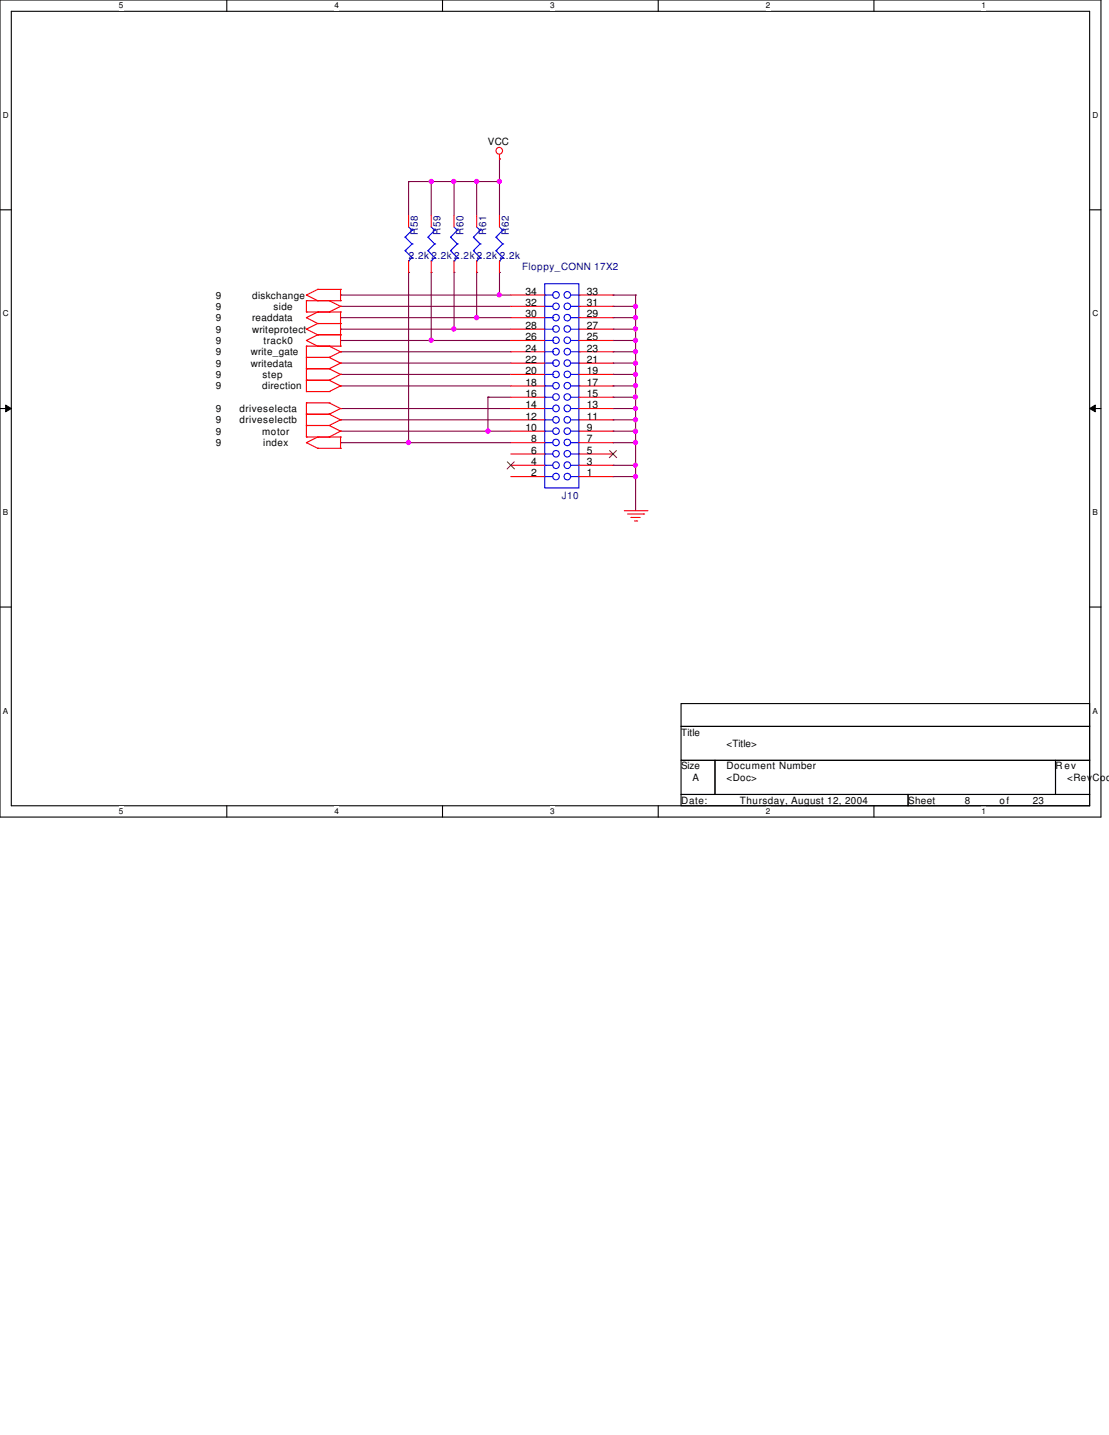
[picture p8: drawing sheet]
<svg xmlns="http://www.w3.org/2000/svg" width="216mm" height="279mm" viewBox="0 0 216 279" stroke-linecap="round" stroke-linejoin="round" font-family="sans-serif">
<path d="M0 0h214.3v159.1h-214.3zM2.2 2.2h209.9v154.7h-209.9z" fill="none" stroke="#000" stroke-width=".21"/>
<g fill="#fff">
<path d="M23.2 .2h.8v1.8h-.8z"/>
<path d="M23.2 157.1h.8v1.8h-.8z"/>
</g>
<path d="M44.2 0v2.2M44.2 156.9v2.2" fill="none" stroke="#000" stroke-width=".21"/>
<g fill="#fff">
<path d="M65.1 .2h.9v1.8h-.9z"/>
<path d="M65.1 157.1h.9v1.8h-.9z"/>
</g>
<path d="M86.1 0v2.2M86.1 156.9v2.2" fill="none" stroke="#000" stroke-width=".21"/>
<g fill="#fff">
<path d="M107.1 .2h.9v1.8h-.9z"/>
<path d="M107.1 157.1h.9v1.8h-.9z"/>
</g>
<path d="M128.1 0v2.2M128.1 156.9v2.2" fill="none" stroke="#000" stroke-width=".21"/>
<g fill="#fff">
<path d="M149.1 .2h.9v1.8h-.9z"/>
<path d="M149.1 157.1h.9v1.8h-.9z"/>
</g>
<path d="M170.1 0v2.2M170.1 156.9v2.2" fill="none" stroke="#000" stroke-width=".21"/>
<g fill="#fff">
<path d="M191.1 .2h.9v1.8h-.9z"/>
<path d="M191.1 157.1h.9v1.8h-.9z"/>
<path d="M.6 21.5h1.1v1.8h-1.1z"/>
<path d="M212.7 21.5h1.1v1.8h-1.1z"/>
<path d="M.6 60.2h1.1v1.7h-1.1z"/>
<path d="M212.7 60.2h1.1v1.7h-1.1z"/>
</g>
<path d="M0 40.9h2.2M212.1 40.9h2.2" fill="none" stroke="#000" stroke-width=".21"/>
<g fill="#fff">
<path d="M.6 98.8h1v1.8h-1z"/>
<path d="M212.7 98.8h1v1.8h-1z"/>
</g>
<path d="M0 79.5h2.2M212.1 79.5h2.2" fill="none" stroke="#000" stroke-width=".21"/>
<path d="M1.1 78.9l1.1 .6-1.1 .7zM212.1 79.5l1.1-.6v1.3z" fill="#000"/>
<path d="M1.1 78.9l1.1 .6-1.1 .7zM212.1 79.5l1.1-.6v1.3z" fill="none" stroke="#000" stroke-width=".19"/>
<g fill="#fff">
<path d="M.6 137.5h1v1.8h-1z"/>
<path d="M212.7 137.5h1v1.8h-1z"/>
</g>
<path d="M0 118.2h2.2M212.1 118.2h2.2M132.6 137h79.5v4.4h-79.5zM132.6 141.4h79.5v6.6h-79.5zM132.6 148h6.6v6.7h-6.6zM132.6 154.7h44.2v2.2h-44.2zM139.2 148h66.3v6.7h-66.3zM176.8 154.7h35.3v2.2h-35.3zM205.5 148h6.6v6.7h-6.6z" fill="none" stroke="#000" stroke-width=".21"/>
<g fill="none" stroke="#7f003f" stroke-width=".21">
<path d="M79.5 35.3h.1M79.5 35.3v6.7M79.5 35.3h17.7M83.9 35.3h.1M83.9 35.3v6.7M88.4 35.3h.1M88.4 35.3v6.7M92.8 35.3h.1M92.8 35.3v6.7M97.2 35.3h.1M97.2 30.9h.1M97.2 30.9v11.1"/>
<path d="M66.3 59.6h.1M66.3 57.4h.1M66.3 57.4h33.1M66.3 59.6h33.1M79.5 53h.1M79.5 53v33.2M83.9 53h.1M83.9 53v13.3M88.4 53h.1M88.4 53v11.1M92.8 53h.1M92.8 53v8.8"/>
<path d="M97.2 57.4h.1M97.2 53h.1M97.2 53v4.4M119.3 57.4h.1M119.3 59.6h.1M119.3 57.4h4.4M119.3 59.6h4.4M123.7 59.6h.1M123.7 57.4h.1M123.7 57.4v42M66.3 68.5h.1M66.3 70.7h.1"/>
<path d="M66.3 72.9h.1M66.3 75.1h.1M66.3 79.5h.1M66.3 61.8h.1M66.3 64.1h.1M66.3 66.3h.1M66.3 79.5h33.1M66.3 75.1h33.1M66.3 72.9h33.1M66.3 70.7h33.1M66.3 68.5h33.1M66.3 66.3h33.1"/>
<path d="M66.3 64.1h33.1M66.3 61.8h33.1M83.9 66.3h.1M88.4 64.1h.1M92.8 61.8h.1M95 77.3h.1M95 77.3h4.4M95 77.3v6.6M119.3 79.5h.1M119.3 77.3h.1M119.3 75.1h.1M119.3 72.9h.1"/>
<path d="M119.3 70.7h.1M119.3 68.5h.1M119.3 66.3h.1M119.3 64.1h.1M119.3 61.8h.1M119.3 79.5h4.4M119.3 77.3h4.4M119.3 75.1h4.4M119.3 72.9h4.4M119.3 70.7h4.4M119.3 68.5h4.4M119.3 66.3h4.4"/>
<path d="M119.3 64.1h4.4M119.3 61.8h4.4M123.7 79.5h.1M123.7 77.3h.1M123.7 75.1h.1M123.7 72.9h.1M123.7 70.7h.1M123.7 68.5h.1M123.7 64.1h.1M123.7 66.3h.1M123.7 61.8h.1M66.3 81.7h.1"/>
<path d="M66.3 86.2h.1M66.3 83.9h.1M66.3 86.2h33.1M66.3 83.9h33.1M66.3 81.7h33.1M79.5 86.2h.1M95 83.9h.1M119.3 92.8h.1M119.3 90.6h.1M119.3 86.2h.1M119.3 83.9h.1M119.3 81.7h.1"/>
<path d="M119.3 92.8h4.4M119.3 90.6h4.4M119.3 86.2h4.4M119.3 83.9h4.4M119.3 81.7h4.4M123.7 92.8h.1M123.7 86.2h.1M123.7 83.9h.1M123.7 81.7h.1M123.7 90.6h.1"/>
</g>
<g fill="none" stroke="#f00" stroke-width=".21">
<path d="M97.2 30.9h.1M97.2 30.1v.8M59.6 58.5h.1M59.6 57.4h.1M59.6 58.5v2.2M59.6 58.5h6.7M59.6 57.4l2.2 1.1M61.8 56.3h.1M61.8 58.5h.1M61.8 56.3l-2.2 1.1M61.8 56.3h4.5M64.1 58.5h.1"/>
<path d="M64.1 58.5l2.2 1.1M66.3 59.6h.1M66.3 56.3h.1M66.3 58.5h.1M66.3 59.6l-2.2 1.1M66.3 56.3v2.2M79.5 42v2.2M79.5 50.8v2.2M83.9 42v2.2M83.9 50.8v2.2M88.4 42v2.2M88.4 50.8v2.2"/>
<path d="M92.8 42v2.2M92.8 50.8v2.2M97.2 42v2.2M97.2 50.8v2.2M99.4 59.6h6.6M99.4 57.4h6.6M112.7 59.6h6.6M112.7 57.4h6.6M59.6 74h.1M59.6 71.8h.1M59.6 76.2h.1M59.6 60.7h.1"/>
<path d="M59.6 69.6h.1M59.6 67.4h.1M59.6 78.4h.1M59.6 66.3h.1M59.6 64.1h.1M59.6 61.8h.1M59.6 71.8h4.5M59.6 74h4.5M59.6 67.4v8.8M59.6 78.4v6.7M59.6 76.2h4.5M59.6 60.7h6.7"/>
<path d="M59.6 67.4h6.7M59.6 69.6h4.5M59.6 78.4h4.5M59.6 66.3l2.2 1.1M59.6 64.1l2.2 1.1M59.6 61.8l2.2 1.2M61.8 65.2h.1M61.8 67.4h.1M61.8 63h.1M61.8 60.7h.1M61.8 65.2l-2.2 1.1M61.8 65.2h4.5"/>
<path d="M61.8 63l-2.2 1.1M61.8 63h4.5M61.8 60.7l-2.2 1.1M64.1 71.8h.1M64.1 74h.1M64.1 76.2h.1M64.1 60.7h.1M64.1 67.4h.1M64.1 69.6h.1M64.1 78.4h.1M64.1 71.8l2.2 1.1M64.1 74l2.2 1.1"/>
<path d="M64.1 67.4l2.2 1.1M64.1 69.6l2.2 1.1M64.1 78.4l2.2 1.1M66.3 72.9h.1M66.3 75.1h.1M66.3 68.5h.1M66.3 70.7h.1M66.3 79.5h.1M66.3 65.2h.1M66.3 67.4h.1M66.3 63h.1M66.3 60.7h.1"/>
<path d="M66.3 72.9l-2.2 1.1M66.3 75.1l-2.2 1.1M66.3 68.5l-2.2 1.1M66.3 70.7l-2.2 1.1M66.3 79.5l-2.2 1.1M66.3 60.7v6.7M99.4 79.5h6.6M99.4 77.3h6.6M99.4 75.1h6.6M99.4 72.9h6.6M99.4 70.7h6.6M99.4 68.5h6.6"/>
<path d="M99.4 66.3h6.6M99.4 64.1h6.6M99.4 61.8h6.6M112.7 79.5h6.6M112.7 77.3h6.6M112.7 75.1h6.6M112.7 72.9h6.6M112.7 70.7h6.6M112.7 68.5h6.6M112.7 66.3h6.6M112.7 64.1h6.6M112.7 61.8h6.6"/>
<path d="M59.6 80.6h.1M59.6 82.8h.1M59.6 85.1h.1M59.6 86.2h.1M59.6 80.6h4.5M59.6 82.8h4.5M59.6 85.1h6.7M59.6 86.2l2.2 1.1M61.8 85.1h.1M61.8 87.3h.1M61.8 85.1l-2.2 1.1M61.8 87.3h4.5"/>
<path d="M64.1 80.6h.1M64.1 82.8h.1M64.1 85.1h.1M64.1 80.6l2.2 1.1M64.1 82.8l2.2 1.1M66.3 81.7h.1M66.3 83.9h.1M66.3 85.1h.1M66.3 87.3h.1M66.3 81.7l-2.2 1.1M66.3 83.9l-2.2 1.2M66.3 85.1v2.2"/>
<path d="M99.4 92.8h6.6M99.4 90.6h6.6M99.4 88.4h6.6M99.4 86.2h6.6M99.4 83.9h6.6M99.4 81.7h6.6M112.7 92.8h6.6M112.7 90.6h6.6M112.7 88.4h6.6M112.7 86.2h6.6M112.7 83.9h6.6M112.7 81.7h6.6"/>
<path d="M121.5 99.4h4.4M125.9 99.4h.1M122.2 100.1h3.1M122.9 100.8h.1M122.9 100.8h1.7M123.5 101.4h.5M124 101.4h.1M125.3 100.1h.1"/>
<circle cx="97.2" cy="29.4" r=".65"/>
</g>
<g fill="none" stroke="#00f" stroke-width=".21">
<path d="M78.9 46.2h.1M78.9 48.8h.1M78.9 46.2l1.3 1.3M78.9 48.8l1.3 1.4M79.5 50.8h.1M79.5 44.2l.7 .6M80.2 44.8h.1M80.2 47.5h.1M80.2 50.2h.1M80.2 44.8l-1.3 1.4M80.2 47.5l-1.3 1.3M80.2 50.2l-.7 .6"/>
<path d="M83.3 46.2h.1M83.3 48.8h.1M83.3 46.2l1.3 1.3M83.3 48.8l1.3 1.4M83.9 50.8h.1M83.9 44.2l.7 .6M84.6 44.8h.1M84.6 47.5h.1M84.6 50.2h.1M84.6 44.8l-1.3 1.4M84.6 47.5l-1.3 1.3M84.6 50.2l-.7 .6"/>
<path d="M87.7 46.2h.1M87.7 48.8h.1M87.7 46.2l1.3 1.3M87.7 48.8l1.3 1.4M88.4 50.8h.1M88.4 44.2l.6 .6M89 44.8h.1M89 47.5h.1M89 50.2h.1M89 44.8l-1.3 1.4M89 47.5l-1.3 1.3M89 50.2l-.6 .6"/>
<path d="M92.2 46.2h.1M92.2 48.8h.1M92.2 46.2l1.3 1.3M92.2 48.8l1.3 1.4M92.8 50.8h.1M92.8 44.2l.7 .6M93.5 44.8h.1M93.5 47.5h.1M93.5 50.2h.1M93.5 44.8l-1.3 1.4M93.5 47.5l-1.3 1.3M93.5 50.2l-.7 .6"/>
<path d="M96.6 46.2h.1M96.6 48.8h.1M96.6 46.2l1.3 1.3M96.6 48.8l1.3 1.4M97.2 50.8h.1M97.2 44.2l.7 .6M97.9 44.8h.1M97.9 47.5h.1M97.9 50.2h.1M97.9 44.8l-1.3 1.4M97.9 47.5l-1.3 1.3M97.9 50.2l-.7 .6"/>
<path d="M106 55.2h6.7v39.8h-6.7zM106 59.6h.1M106 57.4h.1M106 59.6h1.6M106 57.4h1.6M111.1 59.6h1.6M111.1 57.4h1.6M112.7 59.6h.1M112.7 57.4h.1M106 79.5h.1M106 77.3h.1M106 75.1h.1"/>
<path d="M106 79.5h1.6M106 77.3h1.6M106 75.1h1.6M106 72.9h1.6M106 70.7h1.6M106 68.5h1.6M106 66.3h1.6M106 64.1h1.6M106 61.8h1.6M107.6 72.9h.1M107.6 70.7h.1M107.6 68.5h.1"/>
<path d="M107.6 66.3h.1M107.6 64.1h.1M107.6 61.8h.1M111.1 79.5h1.6M111.1 77.3h1.6M111.1 75.1h1.6M111.1 72.9h1.6M111.1 70.7h1.6M111.1 68.5h1.6M111.1 66.3h1.6M111.1 64.1h1.6M111.1 61.8h1.6"/>
<path d="M112.7 79.5h.1M112.7 77.3h.1M112.7 75.1h.1M112.7 72.9h.1M112.7 70.7h.1M112.7 68.5h.1M112.7 66.3h.1M112.7 64.1h.1M112.7 61.8h.1M106 90.6h.1M106 92.8h.1M106 88.4h.1"/>
<path d="M106 86.2h.1M106 83.9h.1M106 81.7h.1M106 92.8h1.6M106 90.6h1.6M106 88.4h1.6M106 86.2h1.6M106 83.9h1.6M106 81.7h1.6M111.1 92.8h1.6M111.1 90.6h1.6M111.1 88.4h1.6"/>
<path d="M111.1 86.2h1.6M111.1 83.9h1.6M111.1 81.7h1.6M112.7 92.8h.1M112.7 90.6h.1M112.7 88.4h.1M112.7 86.2h.1M112.7 83.9h.1M112.7 81.7h.1"/>
<circle cx="108.2" cy="57.4" r=".65"/>
<circle cx="108.2" cy="59.6" r=".64"/>
<circle cx="110.4" cy="57.4" r=".65"/>
<circle cx="110.4" cy="59.6" r=".64"/>
<circle cx="108.2" cy="79.5" r=".65"/>
<circle cx="108.2" cy="68.5" r=".65"/>
<circle cx="108.2" cy="77.3" r=".64"/>
<circle cx="108.2" cy="75.1" r=".64"/>
<circle cx="108.2" cy="72.9" r=".64"/>
<circle cx="108.2" cy="70.7" r=".64"/>
<circle cx="108.2" cy="66.2" r=".64"/>
<circle cx="108.2" cy="64" r=".64"/>
<circle cx="108.2" cy="61.8" r=".64"/>
<circle cx="110.4" cy="68.5" r=".65"/>
<circle cx="110.4" cy="79.5" r=".65"/>
<circle cx="110.4" cy="75.1" r=".64"/>
<circle cx="110.4" cy="70.7" r=".64"/>
<circle cx="110.4" cy="66.2" r=".64"/>
<circle cx="110.4" cy="64" r=".64"/>
<circle cx="110.4" cy="77.3" r=".64"/>
<circle cx="110.4" cy="61.8" r=".64"/>
<circle cx="110.4" cy="72.9" r=".64"/>
<circle cx="108.2" cy="90.6" r=".65"/>
<circle cx="108.2" cy="81.7" r=".64"/>
<circle cx="108.2" cy="92.8" r=".64"/>
<circle cx="108.2" cy="86.1" r=".64"/>
<circle cx="108.2" cy="88.3" r=".64"/>
<circle cx="108.2" cy="83.9" r=".64"/>
<circle cx="110.4" cy="90.6" r=".65"/>
<circle cx="110.4" cy="81.7" r=".64"/>
<circle cx="110.4" cy="92.8" r=".64"/>
<circle cx="110.4" cy="88.3" r=".64"/>
<circle cx="110.4" cy="86.1" r=".64"/>
<circle cx="110.4" cy="83.9" r=".64"/>
</g>
<path d="M98.8 89.9l1.4 1.4M100.1 89.9l-1.4 1.4M118.7 87.7l1.4 1.4M120 87.7l-1.4 1.4" fill="none" stroke="#7f3f00" stroke-width=".19"/>
<circle cx="123.7" cy="92.8" r=".42" fill="#f0f"/>
<circle cx="123.7" cy="92.8" r=".42" fill="none" stroke="#f0f" stroke-width=".21"/>
<circle cx="123.7" cy="86.1" r=".42" fill="#f0f"/>
<circle cx="123.7" cy="86.1" r=".42" fill="none" stroke="#f0f" stroke-width=".21"/>
<circle cx="123.7" cy="83.9" r=".42" fill="#f0f"/>
<circle cx="123.7" cy="83.9" r=".42" fill="none" stroke="#f0f" stroke-width=".21"/>
<circle cx="123.7" cy="81.7" r=".42" fill="#f0f"/>
<circle cx="123.7" cy="81.7" r=".42" fill="none" stroke="#f0f" stroke-width=".21"/>
<circle cx="123.7" cy="79.5" r=".4" fill="#f0f"/>
<circle cx="123.7" cy="79.5" r=".4" fill="none" stroke="#f0f" stroke-width=".21"/>
<circle cx="123.7" cy="77.3" r=".42" fill="#f0f"/>
<circle cx="123.7" cy="77.3" r=".42" fill="none" stroke="#f0f" stroke-width=".21"/>
<circle cx="123.7" cy="75.1" r=".42" fill="#f0f"/>
<circle cx="123.7" cy="75.1" r=".42" fill="none" stroke="#f0f" stroke-width=".21"/>
<circle cx="123.7" cy="72.9" r=".42" fill="#f0f"/>
<circle cx="123.7" cy="72.9" r=".42" fill="none" stroke="#f0f" stroke-width=".21"/>
<circle cx="123.7" cy="70.7" r=".42" fill="#f0f"/>
<circle cx="123.7" cy="70.7" r=".42" fill="none" stroke="#f0f" stroke-width=".21"/>
<circle cx="123.7" cy="68.5" r=".4" fill="#f0f"/>
<circle cx="123.7" cy="68.5" r=".4" fill="none" stroke="#f0f" stroke-width=".21"/>
<circle cx="123.7" cy="66.2" r=".42" fill="#f0f"/>
<circle cx="123.7" cy="66.2" r=".42" fill="none" stroke="#f0f" stroke-width=".21"/>
<circle cx="123.7" cy="59.6" r=".42" fill="#f0f"/>
<circle cx="123.7" cy="59.6" r=".42" fill="none" stroke="#f0f" stroke-width=".21"/>
<circle cx="123.7" cy="64" r=".42" fill="#f0f"/>
<circle cx="123.7" cy="64" r=".42" fill="none" stroke="#f0f" stroke-width=".21"/>
<circle cx="123.7" cy="90.6" r=".4" fill="#f0f"/>
<circle cx="123.7" cy="90.6" r=".4" fill="none" stroke="#f0f" stroke-width=".21"/>
<circle cx="123.7" cy="61.8" r=".42" fill="#f0f"/>
<circle cx="123.7" cy="61.8" r=".42" fill="none" stroke="#f0f" stroke-width=".21"/>
<circle cx="97.2" cy="57.4" r=".42" fill="#f0f"/>
<circle cx="97.2" cy="57.4" r=".42" fill="none" stroke="#f0f" stroke-width=".21"/>
<circle cx="92.8" cy="61.8" r=".43" fill="#f0f"/>
<circle cx="92.8" cy="61.8" r=".43" fill="none" stroke="#f0f" stroke-width=".21"/>
<circle cx="88.3" cy="64" r=".43" fill="#f0f"/>
<circle cx="88.3" cy="64" r=".43" fill="none" stroke="#f0f" stroke-width=".21"/>
<circle cx="83.9" cy="66.2" r=".43" fill="#f0f"/>
<circle cx="83.9" cy="66.2" r=".43" fill="none" stroke="#f0f" stroke-width=".21"/>
<circle cx="95" cy="83.9" r=".43" fill="#f0f"/>
<circle cx="95" cy="83.9" r=".43" fill="none" stroke="#f0f" stroke-width=".21"/>
<circle cx="79.5" cy="86.1" r=".42" fill="#f0f"/>
<circle cx="79.5" cy="86.1" r=".42" fill="none" stroke="#f0f" stroke-width=".21"/>
<circle cx="84" cy="35.3" r=".42" fill="#f0f"/>
<circle cx="84" cy="35.3" r=".42" fill="none" stroke="#f0f" stroke-width=".21"/>
<circle cx="88.4" cy="35.3" r=".42" fill="#f0f"/>
<circle cx="88.4" cy="35.3" r=".42" fill="none" stroke="#f0f" stroke-width=".21"/>
<circle cx="97.2" cy="35.3" r=".42" fill="#f0f"/>
<circle cx="97.2" cy="35.3" r=".42" fill="none" stroke="#f0f" stroke-width=".21"/>
<circle cx="92.8" cy="35.3" r=".42" fill="#f0f"/>
<circle cx="92.8" cy="35.3" r=".42" fill="none" stroke="#f0f" stroke-width=".21"/>
<g font-size="2">
<text x="102.3" y="59.6">32</text>
<text x="102.3" y="57.4">34</text>
<text x="114.3" y="59.6">31</text>
<text x="114.3" y="57.4">33</text>
<text x="102.3" y="64.1">28</text>
<text x="102.3" y="61.8">30</text>
<text x="114.3" y="64.1">27</text>
<text x="114.3" y="61.8">29</text>
<text x="102.3" y="70.7">22</text>
<text x="102.3" y="68.5">24</text>
<text x="102.3" y="66.3">26</text>
<text x="114.3" y="70.7">21</text>
<text x="114.3" y="68.5">23</text>
<text x="114.3" y="66.3">25</text>
<text x="102.3" y="77.3">16</text>
<text x="102.3" y="75.1">18</text>
<text x="102.3" y="72.9">20</text>
<text x="114.3" y="77.3">15</text>
<text x="114.3" y="75.1">17</text>
<text x="114.3" y="72.9">19</text>
<text x="102.3" y="83.9">10</text>
<text x="102.3" y="81.7">12</text>
<text x="102.3" y="79.5">14</text>
<text x="114.3" y="83.9">9</text>
<text x="114.3" y="81.7">11</text>
<text x="114.3" y="79.5">13</text>
<text x="103.4" y="88.3">6</text>
<text x="103.4" y="86.1">8</text>
<text x="114.3" y="88.3">5</text>
<text x="114.3" y="86.1">7</text>
<text x="103.4" y="92.8">2</text>
<text x="103.4" y="90.6">4</text>
<text x="114.3" y="92.8">1</text>
<text x="114.3" y="90.6">3</text>
</g>
<g font-size="1.9">
<text x="95" y="28.3">VCC</text>
<text x="42" y="58.1">9</text>
<text x="49.1" y="58.1">diskchange</text>
<text x="42" y="64.8">9</text>
<text x="42" y="62.5">9</text>
<text x="42" y="60.3">9</text>
<text x="49.1" y="64.8">writeprotect</text>
<text x="49.1" y="62.5">readdata</text>
<text x="53.3" y="60.3">side</text>
<text x="42" y="69.2">9</text>
<text x="42" y="71.4">9</text>
<text x="42" y="67">9</text>
<text x="48.8" y="69.2">write_gate</text>
<text x="48.8" y="71.4">writedata</text>
<text x="51.3" y="67">track0</text>
<text x="42" y="73.6">9</text>
<text x="42" y="75.8">9</text>
<text x="51.1" y="75.8">direction</text>
<text x="51.1" y="73.6">step</text>
<text x="42" y="80.2">9</text>
<text x="42" y="82.4">9</text>
<text x="46.6" y="80.2">driveselecta</text>
<text x="46.6" y="82.4">driveselectb</text>
<text x="42" y="84.6">9</text>
<text x="42" y="86.9">9</text>
<text x="51.1" y="84.6">motor</text>
<text x="51.3" y="86.9">index</text>
<text x="132.6" y="143.2">Title</text>
<text x="132.6" y="149.8">Size</text>
<text x="141.4" y="149.8">Document Number</text>
<text x="141.4" y="145.4">&lt;Title&gt;</text>
<text x="205.5" y="149.8">R ev</text>
<text x="134.8" y="152">A</text>
<text x="141.4" y="152">&lt;Doc&gt;</text>
<text x="207.7" y="152">&lt;Rev</text>
<text x="212.7" y="152">Code</text>
<text x="132.6" y="156.5">Date:</text>
<text x="144.1" y="156.5">Thursday, August 12, 2004</text>
<text x="176.8" y="156.5">Sheet</text>
<text x="187.8" y="156.5">8</text>
<text x="194.6" y="156.5">of</text>
<text x="201.1" y="156.5">23</text>
</g>
<g font-size="1.9" fill="#00007f">
<text x="81.4" y="45.7" transform="rotate(-90 81.4 45.7)">R58</text>
<text x="85.8" y="45.7" transform="rotate(-90 85.8 45.7)">R59</text>
<text x="90.2" y="45.7" transform="rotate(-90 90.2 45.7)">R60</text>
<text x="94.6" y="45.7" transform="rotate(-90 94.6 45.7)">R61</text>
<text x="99.1" y="45.7" transform="rotate(-90 99.1 45.7)">R62</text>
<text x="79.6" y="50.4">2.2k 2.2k 2.2k 2.2k 2.2k</text>
<text x="101.6" y="52.6">Floppy_CONN 17X2</text>
<text x="109.4" y="97.2">J10</text>
</g>
<g font-size="1.6">
<text x="23.2" y="1.7">5</text>
<text x="65.1" y="1.7">4</text>
<text x="107.1" y="1.7">3</text>
<text x="149.1" y="1.7">2</text>
<text x="191.1" y="1.7">1</text>
<text x=".6" y="22.9">D</text>
<text x="212.7" y="22.9">D</text>
<text x=".6" y="61.6">C</text>
<text x="212.7" y="61.6">C</text>
<text x=".6" y="100.3">B</text>
<text x="212.7" y="100.3">B</text>
<text x=".6" y="138.9">A</text>
<text x="212.7" y="138.9">A</text>
<text x="23.2" y="158.5">5</text>
<text x="65.1" y="158.5">4</text>
<text x="107.1" y="158.5">3</text>
<text x="149.1" y="158.5">2</text>
<text x="191.1" y="158.5">1</text>
</g>
</svg>
